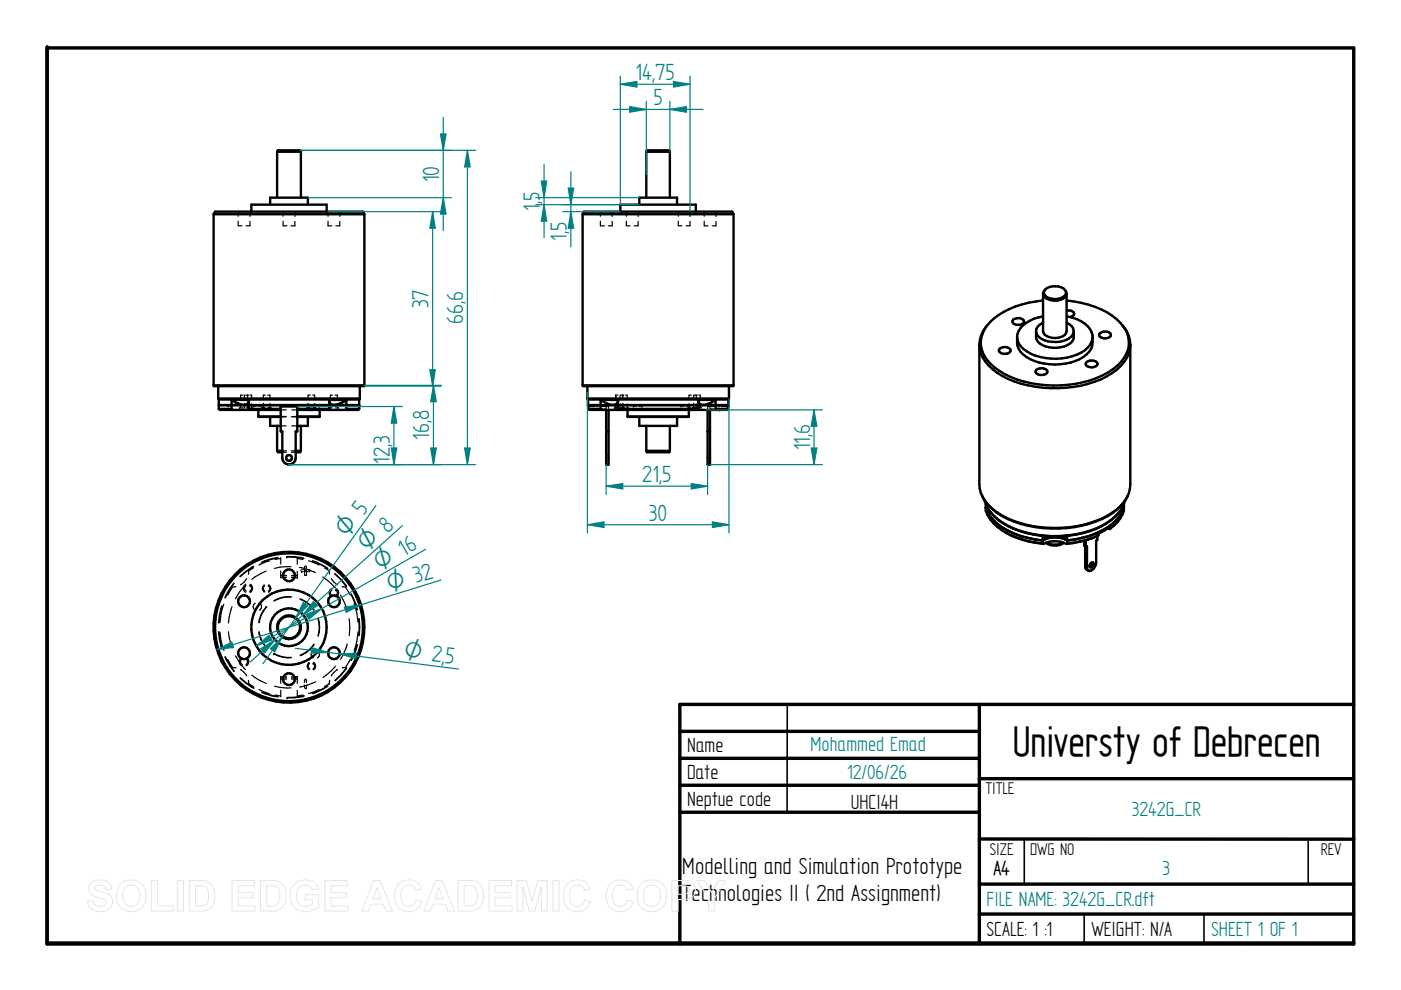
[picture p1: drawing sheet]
<svg xmlns="http://www.w3.org/2000/svg" width="297mm" height="210mm" viewBox="0 0 297 210" stroke-linecap="round" stroke-linejoin="round" font-family="sans-serif">
<path d="M10 9.9v190.3h277v-190h-277M144.1 155.1h63.5M207.6 149.4v50.8M287 149.4h-142.9v50.8M144.1 160.8h63.5M144.1 166.5h63.5M144.1 172.2h63.5M207.6 165.1h79.4M207.6 177.9h79.4M10 199.9h277M207.6 187.5h79.4M207.6 193.8h79.4" fill="none" stroke="#000" stroke-width=".72"/>
<path d="M166.9 149.4v22.8M217.2 178.1v9.4M277.4 178.1v9.4M229.9 193.8v6.4M255.3 193.8v6.4" fill="none" stroke="#000" stroke-width=".34"/>
<g fill="#000">
<circle cx="48.4" cy="85.9" r=".25"/>
<circle cx="52.7" cy="84.9" r=".25"/>
<circle cx="63" cy="86.9" r=".25"/>
<circle cx="69.8" cy="84.9" r=".25"/>
<circle cx="126.7" cy="85.9" r=".25"/>
<circle cx="152.4" cy="85.9" r=".25"/>
</g>
<g fill="none" stroke="#000" stroke-width=".25">
<path d="M50.5 46.9v1h.8M50.5 44.9v.9M53 46.9v1h-.8M53 44.9v1M60 46.9v1h.8M60 44.9v.9M62.5 46.9v1h-.8M62.5 44.9v1M69.6 46.9v1h.8M69.6 44.9v.9M72 46.9v1h-.8M72 44.9v1"/>
<path d="M127.3 46.9v1h.8M127.3 44.9v.9M129.8 46.9v1h-.8M129.8 44.9v1M132.8 46.9v1h.8M132.8 44.9v.9M135.3 46.9v1h-.9M135.3 44.9v1M143.8 46.9v1h.8M143.8 44.9v.9M146.3 46.9v1h-.8M146.3 44.9v1"/>
<path d="M149.3 46.9v1h.8M149.3 44.9v.9M151.8 46.9v1h-.8M151.8 44.9v1M50.8 86.7v.2M51 85.6v.9M51.4 86.5l-.6 .1M51.5 83.8h-.5v.9M51.6 86.5v.1M51.6 86.7v.2M51.8 83.8v.9M51.8 85.6v.9"/>
<path d="M52.1 83.8h.6M52.1 86.5h.9M52.5 83.8v.9M52.5 85.6v.9M52.7 84.8h.1M52.7 84.8v.4M52.7 85.6v.6M52.7 86.5v.4M53 83.8h.3v.9M53.3 86.5h.2v.1M53.3 85.6v.9M53.5 86.8v.1"/>
<path d="M53.7 86.6v.3M54.2 86.1h-.5v.2M54.9 86.1h.6v.3M55.5 86.7v.2M55.6 86.7v.2M55.8 85.5v.9M56.2 86.4h-.6v.1M56.3 83.8h-.5v.8M56.8 83.8h.4v.9M56.8 86.4h.6v.2M57.2 85.6v.8M57.4 86.8v.1"/>
<path d="M59.5 88.4h1.2M59.5 88.3h1.2M59.5 90.3h1.2M59.5 86.9h1.2M59.9 95.9h.8M59.9 95.6h.8M61.8 95.9h.9M61.8 95.6h.9M61.8 88.4h1.2M61.8 88.3h1.2M61.8 90.3h1.2M61.9 86.9h1.1"/>
<path d="M63.8 86.8v.1M63.8 86.7h.1M63.9 86.7h.1M64 86.7h.1M64.7 86.7h.2M64.9 86.8l.1 .1M65.1 86.7v.2M65.3 85.5v.9M65.6 86.7h.1M65.7 86.7h.1M65.7 86.8h.1M65.7 86.4h-.6v.1"/>
<path d="M65.8 86.9h.1M65.8 83.8h-.5v.8M66 86.6v.3M66.3 83.8h.4v.9M66.4 86.4h.5v.2M66.5 86.1h-.5v.2M66.7 85.6v.8M66.9 86.8v.1M67.1 86.1h.6v.3M67.7 86.7v.2M69.8 84.8h.1M69.8 84.8v.4"/>
<path d="M69.8 85.6v.5M70.1 85.6v.9M70.4 86.5h-.6v.4M70.5 83.8h-.4v.9M71 83.8h.5v.9M71.1 86.5h.7v.1M71.5 85.6v.9M71.8 86.8v.1M124.8 86.2h1.4M126.6 86.8l-.1 .1M126.6 86.7h.1M126.7 86.7h.1"/>
<path d="M127.4 86.7h.1M127.5 86.7h.3M127.6 86.2h1.4v.2M127.6 86.7h-.3M127.7 86.8v.1M128.1 86.7h.3M128.4 86.7h.1M128.5 86.8h.1M128.5 86.7h.1M128.5 86.9h.1M128.5 86.2v.2M128.5 86.7v.2"/>
<path d="M128.5 97.7h.1M128.5 96.5h.2M128.9 97.7h.1M128.9 96.5h.1M129 86.7v.2M130.3 86.7v.2M130.4 86.7v.2M130.5 85.6v.9M130.6 83.8v.8M130.6 85.5v.9M130.9 86.5l-.6 .1M131 84.8h.1"/>
<path d="M131 84.8v.4M131 85.6v.6M131 86.6v.2M131 83.8h-.5v.9M131 86.4h-.6v.1M131.2 86.5v.1M131.2 86.7v.2M131.5 83.8v.9M131.5 85.6v.9M131.6 83.8h.7M131.7 86.4h.5v.2M131.7 86.5h.8"/>
<path d="M132 83.8v.9M132 85.6v.9M132.2 86.8v.1M132.3 86.5v.1M132.3 86.8v.1M132.7 83.8h.3v.9M132.9 86.5h.3v.1M133 85.6v.9M133.2 86.8v.1M134.3 86.6v.3M134.9 86.1h-.6v.2M135.5 86.1h.6v.3"/>
<path d="M136.1 86.7v.2M144.4 86.6v.3M145 86.1h-.6v.2M145.6 86.1h.6v.3M145.8 86.7v.2M146.1 85.6v.9M146.2 86.7v.2M146.5 86.5l-.7 .1M146.6 83.8h-.5v.9M146.9 86.7v.2M147.1 83.8v.8M147.1 85.5v.9"/>
<path d="M147.1 83.8h.7M147.2 86.5h.6v.1M147.4 86.4h-.5v.1M147.6 83.8v.9M147.6 85.6v.9M147.8 86.8v.1M148.1 86.5v.3M148.1 84.9h.1M148.1 84.9v.3M148.1 85.6v.5M148.1 86.4h.6v.2M148.2 83.8h.3v.9"/>
<path d="M148.5 85.6v.8M148.7 86.8v.1M150 86.7v.2M150 97.7h.2M150 96.5h.2M150.4 97.7h.1M150.4 96.5h.1M150.5 86.2v.2M150.5 86.7l.1 .1M150.6 86.7h.1M150.7 86.7h.4M151.4 86.7h.3"/>
<path d="M151.4 86.2h-1.4v.2M152.4 86.7h.1M152.5 86.8h.1M152.5 86.7h.1M152.5 86.9h.1M152.9 86.2h1.4M56.5 117.8l-3.2 1.4M57.1 119l-2.2 .8M58.9 118.2l-1.2 .2-2.2 .8M59 118.3l-1.3 .2-2.2 .8M59.5 118.4l-1.2 .2M59.5 118.2v1.4"/>
<path d="M60.8 118.1h.1M60.8 118h.1M60.9 118.1l1.6 .1 1.9 .2M60.9 118h1.6l1.9 .4M61.7 117.1h.1M61.7 117.1l-3.5 .2M63 118.4l1.2 .2M63 118.2v1.4M63.5 117.2l1.4 .3 1.9 .6M65.4 118.9l2.2 .9M66.2 119l2.3 1 1 .6M66.2 118.9l.9 .3 2.4 1.3"/>
<path d="M68.4 118.8l3 1.9M45.4 133.9l.6 3.4M45.9 128.7l-.5 3.4M46.3 133.9l.7 3.6M46.4 133.9l.7 3.6M46.6 139l.4 1.1 1.2 2M46.6 134a11.5 11.5 0 0 0 .9 3.9M47 128.5l-.5 2.1-.2 1.5M47.1 128.5l-.7 3.6M47.5 128.1a12.3 12.3 0 0 0-.9 3.9M47.7 139.3l1.1 2 .8 1.1M47.8 139.2l1.1 2 .8 1.1"/>
<path d="M48.2 124l-1.7 3M48.3 139.8l1 1.7M48.4 133.9l.8 3.5M49.2 128.7l-.6 2.1-.2 1.3M49.3 124.5l-1 1.7M49.6 123.6l-.8 1.1-1.1 2M49.7 123.7l-.8 1.1-1.1 2M50 139.1l.8 1.4 1.2 1.4M50 124.4l-.9 .1M51.3 139.4a.97 .97 0 0 0-.6 .9 .97 .97 0 0 0 .6 .9M51.3 139.4h.1M51.3 139.7a.68 .68 0 0 0-.3 .6 .68 .68 0 0 0 .4 .6"/>
<path d="M51.8 120.2l-2.5 2.4M52 124.1l-1.2 1.3-.9 1.6M52.1 123.9h.1M52.1 123.9a1.01 1.01 0 0 0 0 1.7M52.1 139.7a.76 .76 0 0 1 .1 1.2M52.2 124.1a.73 .73 0 0 0 0 1.2M52.3 122.7l-.6 .7-.7 .6M52.3 139.5a.99 .99 0 0 1 0 1.6M52.7 120.8v1M53 124.1h.1M53 125.3h.1M53 124.1a.73 .73 0 0 1 0 1.2"/>
<path d="M53 123.9a.98 .98 0 0 1 .1 1.7M53.8 120.1l-1.8 1.1-1.2 1M53.8 120.4l-1.1 .6M53.8 120.1l-2.9 2.2M54.1 127.9a.88 .88 0 0 0 0 1.5M54.9 134a6.1 6.1 0 0 0 1.6 3.4M54.9 133.9a5.8 5.8 0 0 0 1.7 3.4M55 127.9a.84 .84 0 0 1 0 1.5M56 124a.84 .84 0 0 0 .1 1.5M56.1 124.2a.65 .65 0 0 0 .1 1.1M56.4 121.1l-2.4 1.2-.6 .6M56.5 128.6a6.4 6.4 0 0 0-1.6 3.4"/>
<path d="M56.6 128.7a6.2 6.2 0 0 0-1.6 3.3M56.9 124.2h.1M56.9 125.3h.1M56.9 124.2a.74 .74 0 0 1 0 1.1M57 124a.88 .88 0 0 1 0 1.5M58 138.6a6.3 6.3 0 0 0 3.8 .8M58 138.6h.1M58.1 138.5a5.8 5.8 0 0 0 3.7 .9M59.5 122.3v.2M59.5 121.1v1.4M59.9 122v.1M59.9 122.3v.2"/>
<path d="M60.7 122.3v.2h-1.2M60.7 122v.1M60.7 122h-1.2v.1M61.7 120.1l-2.3 .1-1.2 .3M61.7 126.5a5.9 5.9 0 0 0-3.7 .9M61.8 126.6a5.9 5.9 0 0 0-3.7 .8M61.8 122.5h1.2M61.9 122.4v.1M62.7 122v.1M62.7 122.3v.2M63 122.5h.1M63 122h-1.1v.2"/>
<path d="M63 121.1v1.4M63.5 120.3l1.7 .4 1.7 .7M63.6 127.1a5.7 5.7 0 0 1 2.9 2.3M63.6 127a5.7 5.7 0 0 1 3 2.3M63.8 120.9v.2M64 121.2h.1M64 120.8h.1M64 121.2h.2M64.4 120.8h.2M64.4 121.2h.2M64.6 120.2h.1M64.6 120.2v.2"/>
<path d="M64.6 120.7v.1M64.6 120.8h.1M64.6 121.2v.2M64.6 121.6v.2M64.6 121.8h.1M64.6 121.1v.1M64.7 120h.2M64.7 122h.2M64.7 120.9l.1 .1M64.8 121h.1M64.9 120.9l-.1 .1M64.9 121.1l.1 .1"/>
<path d="M64.9 120.1h.1M65 120.2v.2M65 120.6v.2M65 120.8h.1M65 121.2h.2M65 121.8h.1M65 121.2v.2M65 121.6v.2M65.4 120.8h.2M65.6 120.8h.1M65.7 121.2h-.3M65.7 120.9v.2"/>
<path d="M66.3 138a.87 .87 0 0 0 .1 1.5M66.3 138h.1M66.5 136.6a5.5 5.5 0 0 1-2.9 2.3M66.6 136.7a6.3 6.3 0 0 1-2.9 2.3M67.3 138a.88 .88 0 0 1 0 1.5M67.4 131.1a5.9 5.9 0 0 1 0 3.7M67.5 131.1a6.3 6.3 0 0 1 0 3.8M68.4 122.3l1.8 1.4 .9 1M68.8 120.4l1 .6M69.8 120.8l.1 .9M70.3 122.7l.5 .7 .8 .6M70.3 124.8a.94 .94 0 0 0-.5 .9 .94 .94 0 0 0 .5 .8"/>
<path d="M70.4 125.1a.68 .68 0 0 0-.4 .6 .68 .68 0 0 0 .4 .6M70.9 121.7l1.3 1.2 1.2 1.5M71 121.6l1.3 1.2 1.2 1.5M71.2 125.1h.1M71.2 125.1a.76 .76 0 0 1 0 1.2M71.2 126.3h.1M71.3 124.8a.96 .96 0 0 1 0 1.7M72.2 126.2l.6 1.1 .8 2.1M72.5 124.4l.9 .1M72.7 121.9l2.1 2.7M73.2 124.5l1 1.7M73.6 136.5l-.2 .8-1.2 2.5"/>
<path d="M74 131.2l.2 1.8-.2 1.7M74.2 139.8l-1 1.7M74.4 126l1.3 3.3M74.5 125.9l1 2.4 .3 1M75.1 128.1a11.5 11.5 0 0 1 .8 3.9M75.6 126.2l.9 1.9 .3 1.4M75.7 136.6l-.3 1.1-1 2.3M75.8 136.7l-.3 1-1 2.3M75.9 134a12.3 12.3 0 0 1-.8 3.9M76 131.1l.2 1.9-.2 1.8M76.2 131.1l.1 1.9-.1 1.8M76.8 136.5l-.3 1.3-.8 1.9"/>
<path d="M77.1 131.2l.1 1.8-.1 1.7M230.2 120.2l.2 .1M49.1 141.5l.9 .1M49.3 143.5l1.8 1.7 .8 .6M50.9 143.8l2.9 2.2M51 143.7l1.1 1 1.7 1.1M51 142l.7 .5 .6 .8M52.2 140.9h.1M52.7 144.3v.9M52.7 144.9l1.1 .7M53.3 146.8l3.2 1.4M53.4 143.1l1.9 1.3 1.2 .5"/>
<path d="M54.9 146.2l2.2 .9M55.5 146.8l2.2 .8 1.3 .2M55.5 146.7l2.2 .7 1.3 .3M58.2 145.5l1.2 .3h2.3M58.2 148.6l3.5 .3M58.3 147.4l1.2 .2M59.5 143.5h.1M59.5 143.5v1.4M59.5 146.3v1.4M59.5 144h1.2M59.5 143.5h1.2M59.9 143.5v.2"/>
<path d="M59.9 143.8v.2M60.7 143.5v.1M60.7 143.8v.2M60.9 148h.1M60.9 147.9h.1M61.9 143.8v.2h1.1M62.7 143.5v.2M62.7 143.8v.2M63 143.5h.1M63 143.5v1.4M63 146.4v1.3M63 143.5h-1.1v.2"/>
<path d="M64.3 147.4l-1.3 .2M64.5 147.6l-2 .4h-1.6M64.5 147.5l-2 .3-1.6 .1M64.6 145.2v.6M64.6 144.2v.5M64.6 144.1h.1M64.7 144h.2M64.7 146h.2M64.9 145.8h.1M65 144.2h.1M65 144.2v.5M65 145.3v.5"/>
<path d="M65.5 140.5a.88 .88 0 0 0 .1 1.5M65.7 140.6a.69 .69 0 0 0 0 1.2M66.4 140.6h.1M66.4 141.8h.1M66.4 140.6a.74 .74 0 0 1 0 1.2M66.5 140.5a.84 .84 0 0 1 0 1.4M66.8 147.9l-1.9 .6-1.4 .3M66.9 144.6l-1.7 .6-1.7 .5M67.7 146.2l-2.3 .8M69.5 145.4l-1 .6-2.3 1M69.6 145.5l-3.3 1.6M69.8 144.9l-1 .7"/>
<path d="M69.9 144.2l-.1 1M71.1 141.3l-.9 .9-1.7 1.4M71.4 145.3l-2.9 1.9M71.6 142l-.8 .5-.5 .8M73.4 141.6l-1.2 1.5-1.2 1.2M73.4 141.5l-.8 .1M73.5 141.6l-1.2 1.6-1.2 1.2M74.8 141.3l-2.1 2.8"/>
</g>
<g fill="none" stroke="#000" stroke-width=".51">
<path d="M58.8 32.2v9.7M58.8 32.2h5M63.8 32.2l-.2-.3h-4.7l-.1 .3M63.8 32.2v9.7M137 32.2v9.7M137 32.2h5M142 32.2l-.1-.3h-4.7l-.2 .3M142 32.2v9.7M45.3 45.4v36.3M45.3 45.4h32M65.3 43.4v-1.5h-8v1.5M69.3 44.9v-1.5h-16v1.5"/>
<path d="M77.3 45.4l-.3-.5h-31.4l-.3 .5M77.3 45.4v36.3M123.5 45.4v36.3M123.5 45.4h32M143.5 43.4v-1.5h-8v1.5M147.5 44.9v-1.5h-16v1.5M155.5 45.4l-.3-.5h-31.4l-.3 .5M155.5 45.4v36.3M207.6 73.1v29.6a8.2 8.2 0 0 0 5 6.7 25.1 25.1 0 0 0 22.1 0 8 8 0 0 0 4.9-6.7v-29.6M209.3 69a5.9 5.9 0 0 0 .3 8.5 16.9 16.9 0 0 0 9.9 4.5 24.8 24.8 0 0 0 15.2-2.2 9.1 9.1 0 0 0 4.9-5.8v-.9M212 73.9a1.58 1.58 0 0 1 2.3 .4 1.51 1.51 0 0 1-2.5 .1zM214.8 67.8a1.58 1.58 0 0 1 2.3 .4 1.44 1.44 0 0 1-2.3 .3l-.1-.2z"/>
<path d="M215.6 71.5a4.3 4.3 0 0 0 3 3.5 12.3 12.3 0 0 0 11.4-.7 4 4 0 0 0 1.6-2.5M219.7 78.4a1.58 1.58 0 0 1 2.4 .4 1.46 1.46 0 0 1-2.4 .4l-.1-.2zM221.1 67.1a6.5 6.5 0 0 0-5.4 3.7l-.1 .7M221.1 63.7a18.1 18.1 0 0 0-11.2 4.6 5.8 5.8 0 0 0 .1 8.8 18.3 18.3 0 0 0 11.7 4.6 22.3 22.3 0 0 0 14.4-3.5 6.4 6.4 0 0 0 2.7-8 12.6 12.6 0 0 0-8-5.6l-4.7-.9M221.1 68.4a2.14 2.14 0 0 0-1.4 1.8M221.4 61.6a1.16 1.16 0 0 0-.1 1.2 1.16 1.16 0 0 0 1 .7 3.3 3.3 0 0 0 3.8-.8v-.4M221.7 61.3a3.3 3.3 0 0 1 4.1 .2 1.02 1.02 0 0 1 .1 1.1 1.02 1.02 0 0 1-.9 .6 3.2 3.2 0 0 1-3.6-.8v-.7zM225.9 61.6l.2 .7M226.1 67.1a6.9 6.9 0 0 1 5.3 3.3 4.3 4.3 0 0 1-2.5 5.8 12.3 12.3 0 0 1-11.3-.5 4 4 0 0 1-2-4.2M226.1 65.8a1.31 1.31 0 0 1 1.6 .7v.3l-.8 .4M226.1 62.3v7.9a2.18 2.18 0 0 1-2.5 1.5 2.27 2.27 0 0 1-2.5-1.5v-7.9M226.1 68.4a1.77 1.77 0 0 1 1 3 5.7 5.7 0 0 1-7.1-.3l-.3-.9"/>
<path d="M227.7 70.2a2.53 2.53 0 0 1-2 3.2 5.8 5.8 0 0 1-5.7-1l-.3-.9v-1.3M230.4 76.8a1.83 1.83 0 0 1 2.2 .1l.1 .3a1.51 1.51 0 0 1-2.5 .1zM233.2 70.7a1.83 1.83 0 0 1 2.3 0v.3a1.51 1.51 0 0 1-2.5 .2zM238 69a6.5 6.5 0 0 1 1.6 4.1M45.3 81.7h32M46.3 84.5l.1 .2M46.3 81.9v2.6M46.3 84.5h30M46.4 84.7v2M46.4 86.7h2.7M46.4 86.7l.2 .2h12.9M46.4 84.7h29.8"/>
<path d="M49.1 84.8a4.4 4.4 0 0 0 3.2 .9l.3-.2 .1-.6M49.1 84.8h3.6v2.1M49.1 84.8v1.9M49.1 86.7l.2 .2M52.7 85.9h-6.3h29.8h-6.4M52.7 86.7h6.8M54.8 88.3l4.7 .1M54.8 88.3h4.7M54.8 86.9v1.4M57.3 88.4v1.9h2.2M58.8 95.6h1.1M58.8 95.6l.1 .3h1"/>
<path d="M58.8 90.3v5.3M59.5 86.2h3.5v5.3h-.3v5.6a1.42 1.42 0 0 1-1.4 1.4 1.42 1.42 0 0 1-1.4-1.4v-5.6h-.4zM62.7 95.6h1.1M63 88.3h4.8M63 86.7h6.8M63.8 90.3v5.3M63.8 95.6l-.2 .3h-.9M65.3 88.4v1.9h-2.3M67.8 88.3l-4.8 .1M67.8 86.9v1.4M73.4 84.8h-3.6v2.1M73.4 86.7h2.8"/>
<path d="M73.4 86.7l-.2 .2M73.4 84.8v1.9M73.4 84.8a4.6 4.6 0 0 1-3 1 .8 .8 0 0 1-.6-.9M76.2 84.7v2M76.2 86.7l-.3 .2h-12.9M76.3 84.5l-.1 .2M76.3 81.9v2.6M77.3 81.7l-.1 .2h-31.9v-.2M123.5 81.7h32M124.5 84.5l.2 .2M124.5 81.9v2.6M124.5 84.5h30.1"/>
<path d="M124.7 84.7l.1 2M124.7 85.9h29.7M124.7 84.7h29.7M124.8 86.7l.2 .2h6M124.8 86.7h2.5M127.3 84.8a3.9 3.9 0 0 0 3.4 .9l.2-.2 .1-.6M127.3 84.8h3.7v2.1M127.3 86.7l.3 .2M127.3 84.8v1.9M128.5 91.5h.5M128.5 86.9v11.6h.5v-11.6M131 86.7h17.1"/>
<path d="M133.1 88.3h12.9M133.1 86.9v1.4M137 95.6h5M137 90.3v5.3M142 95.6l-.1 .3h-4.7l-.2-.3M142 90.3v5.3M143.5 88.4v1.9h-8v-1.9M146 86.9v1.4M150 86.9v11.6h.5v-11.6M150 91.5h.5M151.7 86.7l-.2 .2M151.7 86.7h2.6"/>
<path d="M151.7 84.8a4.3 4.3 0 0 1-3.2 1l-.4-.6M151.7 84.8h-3.6v2.1M151.7 84.8v1.9M154.3 86.7l-.2 .2h-23.1M154.4 84.7l-.1 2M154.6 81.9v2.6M154.6 84.5l-.2 .2M155.5 81.7l-.1 .2h-31.8l-.1-.2M208.2 105.1l.6 1.1M208.8 106.2a14.5 14.5 0 0 0 9.1 5.3 24.2 24.2 0 0 0 18.1-2.8l1-.8 1.5-1.7M209 106.8a5.3 5.3 0 0 0 2.5 5 17.4 17.4 0 0 0 9.6 3.4M209 107.7l.9 1.8z"/>
<path d="M209.9 109.5a10.6 10.6 0 0 0 3.8 3M213.1 112.9h.2a21.2 21.2 0 0 0 7.9 2.4M213.7 112.5l2.7 1.2M216.4 113.7l3.1 .7 1.6 .2a5.3 5.3 0 0 1 5.2 0l1.6-.2 3-.7M221.1 115.2l.1 .1M221.8 115.1a5.5 5.5 0 0 1 3.7 0M221.8 115.1l-.6 .2M221.8 115.1a4.1 4.1 0 0 0 3.7 0M225.5 115.1l.6 .2M225.6 115.1a3.6 3.6 0 0 1-3.9 0M226.3 115.2l-.2 .1M226.3 115.2v-1.5l-1.8 .1-3.4-.1v1.5"/>
<path d="M229.9 114.6v1.1l.3 .2M230.1 115.9v4.2l.1 .4 .6 .5M230.2 114.6v1.3M231.3 119.4l.4-.1a.72 .72 0 0 1-.6 1 .65 .65 0 0 1 .2-.9zM231.5 119.3l-.1 .5-.4 .3M232.7 113.6v.9l-.3 .1v4.6a1.87 1.87 0 0 1-1.5 1.9l-.4-.4v-4.9l-.3 .1M232.9 113.5l-.2 .1a22 22 0 0 1-6.6 1.7M232.9 113.5a19.8 19.8 0 0 1-6.6 1.7M233.6 112.5l-2.7 1.2M234.9 112l.3 .2 .2-.1M235.4 112.1v-.4l-2.5 1.5v.3M236.6 110.3l-.8 .8-2.2 1.4"/>
<path d="M237.4 108.5a15.6 15.6 0 0 1-10.7 5.1 22.6 22.6 0 0 1-14.1-2.7 9.4 9.4 0 0 1-2.6-2.4M237.4 109.5l-.8 .8M238.3 107.7l-.9 1.8zM238.3 106.8a5 5 0 0 1-2.1 4.6l-.8 .7M238.5 106.2a9.8 9.8 0 0 1-6.6 6 23.6 23.6 0 0 1-19-1.2 8.3 8.3 0 0 1-4.1-4.8M239.1 105.1l-.6 1.1"/>
<circle cx="61.3" cy="97.1" r=".62"/>
<circle cx="51.7" cy="127.5" r="1.25"/>
<circle cx="51.7" cy="138.5" r="1.25"/>
<circle cx="61.3" cy="122" r="1.25"/>
<circle cx="61.3" cy="133" r="15.7"/>
<circle cx="61.3" cy="133" r="4"/>
<circle cx="61.3" cy="133" r="2.36"/>
<circle cx="61.3" cy="133" r="8"/>
<circle cx="61.3" cy="133" r="16"/>
<circle cx="61.3" cy="133" r="2.51"/>
<circle cx="70.8" cy="127.5" r="1.25"/>
<circle cx="70.8" cy="138.5" r="1.24"/>
<circle cx="61.3" cy="144" r="1.25"/>
</g>
<path d="M46 137.8l3.1-1.7 .4 1.1zM93.5 123l-47.5 14.8" fill="none" stroke="#008080" stroke-width=".25"/>
<path d="M46 137.8l3.1-1.7 .4 1.1z" fill="#008080"/>
<path d="M73 128.7l3.5-.5-3.1 1.6z" fill="none" stroke="#008080" stroke-width=".25"/>
<path d="M73 128.7l3.5-.5-3.1 1.6z" fill="#008080"/>
<path d="M63.6 31.9h37.2M99.1 31.9l.6 3.5h-1.2zM61.3 98.5h39.5" fill="none" stroke="#008080" stroke-width=".25"/>
<path d="M99.1 31.9l.6 3.5h-1.2z" fill="#008080"/>
<path d="M98.5 95h1.2l-.6 3.5z" fill="none" stroke="#008080" stroke-width=".25"/>
<path d="M98.5 95h1.2l-.6 3.5z" fill="#008080"/>
<path d="M63.6 31.9h32.1M93.4 28.4h1.2l-.6 3.5zM99.1 31.9v66.6M65.3 41.9h30.4" fill="none" stroke="#008080" stroke-width=".25"/>
<path d="M93.4 28.4h1.2l-.6 3.5z" fill="#008080"/>
<path d="M94 41.9l.6 3.5h-1.2z" fill="none" stroke="#008080" stroke-width=".25"/>
<path d="M94 41.9l.6 3.5h-1.2z" fill="#008080"/>
<path d="M94 24.9v24M149.8 86.9h24.6M150.5 98.5h23.9M172 95h1.2l-.6 3.5z" fill="none" stroke="#008080" stroke-width=".25"/>
<path d="M172 95h1.2l-.6 3.5z" fill="#008080"/>
<path d="M172.6 86.9l.6 3.5h-1.2z" fill="none" stroke="#008080" stroke-width=".25"/>
<path d="M172.6 86.9l.6 3.5h-1.2z" fill="#008080"/>
<path d="M137 21.5v15.5M142 23.2l3.5-.6v1.2zM142 21.5v10.7M172.6 86.9v11.6" fill="none" stroke="#008080" stroke-width=".25"/>
<path d="M142 23.2l3.5-.6v1.2z" fill="#008080"/>
<path d="M133.5 22.6l3.5 .6-3.5 .6z" fill="none" stroke="#008080" stroke-width=".25"/>
<path d="M133.5 22.6l3.5 .6-3.5 .6z" fill="#008080"/>
<path d="M130 23.2h19.1M90.3 116.5l-36 20.4M54.3 136.9l2.8-2.2 .6 1z" fill="none" stroke="#008080" stroke-width=".25"/>
<path d="M54.3 136.9l2.8-2.2 .6 1z" fill="#008080"/>
<path d="M64.9 130.3l3.3-1.3-2.7 2.3z" fill="none" stroke="#008080" stroke-width=".25"/>
<path d="M64.9 130.3l3.3-1.3-2.7 2.3z" fill="#008080"/>
<path d="M85.3 111.5l-32.2 28.8M55.3 137.5l3-1.8-2.2 2.7z" fill="none" stroke="#008080" stroke-width=".25"/>
<path d="M55.3 137.5l3-1.8-2.2 2.7z" fill="#008080"/>
<path d="M66.5 127.6l.8 .8-3 1.9z" fill="none" stroke="#008080" stroke-width=".25"/>
<path d="M66.5 127.6l.8 .8-3 1.9z" fill="#008080"/>
<path d="M79.7 107.2l-24 33.5M57.3 137.5l2.5-2.5-1.6 3.2z" fill="none" stroke="#008080" stroke-width=".25"/>
<path d="M57.3 137.5l2.5-2.5-1.6 3.2z" fill="#008080"/>
<path d="M64.3 127.8l.9 .6-2.5 2.5z" fill="none" stroke="#008080" stroke-width=".25"/>
<path d="M64.3 127.8l.9 .6-2.5 2.5z" fill="#008080"/>
<path d="M62.6 137.5l34.6 4.4M66.2 137.3l3.4 1-3.6 .2z" fill="none" stroke="#008080" stroke-width=".25"/>
<path d="M66.2 137.3l3.4 1-3.6 .2z" fill="#008080"/>
<path d="M72 138.6l3.6-.1-.2 1.2z" fill="none" stroke="#008080" stroke-width=".25"/>
<path d="M72 138.6l3.6-.1-.2 1.2z" fill="#008080"/>
<path d="M61.3 98.5h24M63 86.2h22.3M83.5 86.2l.6 3.5h-1.1z" fill="none" stroke="#008080" stroke-width=".25"/>
<path d="M83.5 86.2l.6 3.5h-1.1z" fill="#008080"/>
<path d="M83 95h1.1l-.6 3.5z" fill="none" stroke="#008080" stroke-width=".25"/>
<path d="M83 95h1.1l-.6 3.5z" fill="#008080"/>
<path d="M61.3 98.5h32.3M77.3 81.7h16.3M83.5 86.2v12.3M91.9 81.7l.6 3.5h-1.2z" fill="none" stroke="#008080" stroke-width=".25"/>
<path d="M91.9 81.7l.6 3.5h-1.2z" fill="#008080"/>
<path d="M91.3 95h1.2l-.6 3.5z" fill="none" stroke="#008080" stroke-width=".25"/>
<path d="M91.3 95h1.2l-.6 3.5z" fill="#008080"/>
<path d="M69.6 44.9h23.9M91.7 44.9l.6 3.5h-1.2zM77.2 81.9h16.3M91.9 81.7v16.8" fill="none" stroke="#008080" stroke-width=".25"/>
<path d="M91.7 44.9l.6 3.5h-1.2z" fill="#008080"/>
<path d="M91.1 78.4h1.2l-.6 3.5z" fill="none" stroke="#008080" stroke-width=".25"/>
<path d="M91.1 78.4h1.2l-.6 3.5z" fill="#008080"/>
<path d="M114.8 38.4h1.1l-.5 3.5zM91.7 44.9v37M113.6 41.9h21.9M113.6 43.4h21.9" fill="none" stroke="#008080" stroke-width=".25"/>
<path d="M114.8 38.4h1.1l-.5 3.5z" fill="#008080"/>
<path d="M115.4 43.4l.5 3.5h-1.1z" fill="none" stroke="#008080" stroke-width=".25"/>
<path d="M115.4 43.4l.5 3.5h-1.1z" fill="#008080"/>
<path d="M115.4 34.9v15.5M120.5 39.9h1.1l-.6 3.5zM119.3 43.4h12.2M119.3 44.9h12.2" fill="none" stroke="#008080" stroke-width=".25"/>
<path d="M120.5 39.9h1.1l-.6 3.5z" fill="#008080"/>
<path d="M121 44.9l.6 3.5h-1.1z" fill="none" stroke="#008080" stroke-width=".25"/>
<path d="M121 44.9l.6 3.5h-1.1z" fill="#008080"/>
<path d="M121 36.4v15.9M124.5 83.2v29.8M154.6 84.5v28.5M151 110.7l3.6 .6-3.6 .5z" fill="none" stroke="#008080" stroke-width=".25"/>
<path d="M151 110.7l3.6 .6-3.6 .5z" fill="#008080"/>
<path d="M124.5 111.3l3.6-.6v1.1z" fill="none" stroke="#008080" stroke-width=".25"/>
<path d="M124.5 111.3l3.6-.6v1.1z" fill="#008080"/>
<path d="M128.5 98.5v6.4M150 98.5v6.4M124.5 111.3h30.1M146.6 102.5l3.4 .6-3.4 .6z" fill="none" stroke="#008080" stroke-width=".25"/>
<path d="M146.6 102.5l3.4 .6-3.4 .6z" fill="#008080"/>
<path d="M128.5 103.1l3.5-.6v1.2z" fill="none" stroke="#008080" stroke-width=".25"/>
<path d="M128.5 103.1l3.5-.6v1.2z" fill="#008080"/>
<path d="M131.5 16.1v27.3M142.8 17.3l3.5 .6-3.5 .6zM146.3 16.1v28.8M128.5 103.1h21.5" fill="none" stroke="#008080" stroke-width=".25"/>
<path d="M142.8 17.3l3.5 .6-3.5 .6z" fill="#008080"/>
<path d="M131.5 17.9l3.5-.6v1.2z" fill="none" stroke="#008080" stroke-width=".25"/>
<path d="M131.5 17.9l3.5-.6v1.2z" fill="#008080"/>
<path d="M131.5 17.9h14.8" fill="none" stroke="#008080" stroke-width=".25"/>
<g fill="none" stroke="#e6e6e6" stroke-width=".21">
<path d="M19.3 187.2a3.1 3.1 0 0 1 4 .2l.4 1.2h-1.3a1.28 1.28 0 0 0-1-.9 1.28 1.28 0 0 0-1.3 .4v.4a5.6 5.6 0 0 0 2.5 1 1.98 1.98 0 0 1 1.2 2.3 1.98 1.98 0 0 1-2.2 1.5 2.48 2.48 0 0 1-3-2.2l1.2-.1a1.44 1.44 0 0 0 1.3 1.2 1.44 1.44 0 0 0 1.5-.9 1.18 1.18 0 0 0-1.4-.9 2.36 2.36 0 0 1-2.4-2l.1-.7zM25.8 187.2a3.3 3.3 0 0 1 3.9-.1 3.3 3.3 0 0 1 1.2 3.8 3.2 3.2 0 0 1-3.8 2.3 3.2 3.2 0 0 1-2.4-3.7 3 3 0 0 1 1.1-2.3zM26.5 188.2a1.87 1.87 0 0 1 2.2-.3 1.87 1.87 0 0 1 1 2 1.87 1.87 0 0 1-1.8 2.3 1.87 1.87 0 0 1-1.9-2.3l.1-.8zM32.1 186.7h1.3v5.4h3.3v1.1h-4.6zM37.6 186.7h1.3v6.5h-1.3zM40.1 186.7h2.4a2.79 2.79 0 0 1 3 3.3 2.79 2.79 0 0 1-2.9 3.2h-2.5zM41.4 187.8a2.64 2.64 0 0 1 2.5 .5 3.3 3.3 0 0 1-.3 3.5l-.8 .3h-1.4zM49.2 186.7h4.8v1.1h-3.5v1.4h3.2v1.1h-3.2v1.8h3.6v1.1h-4.9zM55.2 186.7h2.4a2.79 2.79 0 0 1 3.1 3.3 2.79 2.79 0 0 1-3 3.2h-2.5zM56.6 187.8a2.64 2.64 0 0 1 2.4 .5 3.3 3.3 0 0 1-.3 3.5l-.8 .3h-1.3zM62.3 187.5a3.6 3.6 0 0 1 4.6-.2l.6 1.1-1.3 .3a1.8 1.8 0 0 0-2.2-.9 1.8 1.8 0 0 0-1.2 2 2.01 2.01 0 0 0 1.1 2.2 2.01 2.01 0 0 0 2.3-.4v-.8h-1.5v-1.1h2.9v2.6a3.8 3.8 0 0 1-5.5-.3 4 4 0 0 1 .2-4.5zM68.9 186.7h4.8v1.1h-3.5v1.4h3.2v1.1h-3.2v1.8h3.6v1.1h-4.9z"/>
<path d="M79.2 186.7h1.4l2.6 6.5h-1.4l-.6-1.5h-2.5l-.6 1.5h-1.4zM79.9 188.2l.9 2.4h-1.7zM84.5 187.5a2.87 2.87 0 0 1 4.9 1l-1.3 .3a1.6 1.6 0 0 0-1.8-1.1 1.6 1.6 0 0 0-1.3 1.7 2.19 2.19 0 0 0 1.3 2.8 1.55 1.55 0 0 0 1.9-1.4l1.2 .4a2.93 2.93 0 0 1-3.4 2 2.93 2.93 0 0 1-2.3-3.3v-.6a3.2 3.2 0 0 1 .8-1.8zM92.3 186.7h1.4l2.6 6.5h-1.4l-.5-1.5h-2.6l-.5 1.5h-1.4zM93 188.2l.9 2.4h-1.7zM97.1 186.7h2.4a2.79 2.79 0 0 1 3 3.3 2.79 2.79 0 0 1-2.9 3.2h-2.5zM98.4 187.8a2.64 2.64 0 0 1 2.4 .5 3.3 3.3 0 0 1-.2 3.5l-.9 .3h-1.3zM103.7 186.7h4.8v1.1h-3.5v1.4h3.2v1.1h-3.2v1.8h3.6v1.1h-4.9zM109.6 186.7h2l1.2 4.4 1.2-4.4h2v6.5h-1.2v-5.2l-1.4 5.2h-1.2l-1.3-5.2v5.2h-1.3zM117.2 186.7h1.3v6.5h-1.3zM120.3 187.5a2.87 2.87 0 0 1 4.8 1l-1.2 .3a1.6 1.6 0 0 0-1.9-1.1 1.6 1.6 0 0 0-1.2 1.7 2.19 2.19 0 0 0 1.3 2.8 1.55 1.55 0 0 0 1.8-1.4l1.3 .4a2.93 2.93 0 0 1-3.5 2 2.93 2.93 0 0 1-2.2-3.3v-.6a3.2 3.2 0 0 1 .8-1.8zM129.3 187.5a2.87 2.87 0 0 1 4.9 1l-1.2 .3a1.6 1.6 0 0 0-1.9-1.1 1.6 1.6 0 0 0-1.3 1.7 2.19 2.19 0 0 0 1.3 2.8 1.55 1.55 0 0 0 1.9-1.4l1.2 .4a2.93 2.93 0 0 1-3.4 2 2.93 2.93 0 0 1-2.3-3.3l.1-.6a3.2 3.2 0 0 1 .7-1.8z"/>
<path d="M136.2 187.2a3.3 3.3 0 0 1 3.9-.1 3.3 3.3 0 0 1 1.1 3.8 3.2 3.2 0 0 1-3.7 2.3 3.2 3.2 0 0 1-2.4-3.7 3 3 0 0 1 1.1-2.3zM136.9 188.2a1.87 1.87 0 0 1 2.2-.3 1.87 1.87 0 0 1 .9 2 1.87 1.87 0 0 1-1.8 2.3 1.87 1.87 0 0 1-1.8-2.3l.1-.8zM142.4 186.7h2.1a2.5 2.5 0 0 1 2.7 1 2.08 2.08 0 0 1-.1 2.2 2.08 2.08 0 0 1-2.1 .8h-1.2v2.5h-1.4zM143.8 187.8h.6a1.28 1.28 0 0 1 1.7 .9 1.22 1.22 0 0 1-1.6 .9h-.7zM147.8 186.7h1.5l1.6 2.5 1.4-2.5h1.6l-2.4 3.7v2.8h-1.3v-2.8z"/>
</g>
<text font-size="10.1" x="214.7" y="160.4">Universty of Debrecen</text>
<g font-size="5.6" fill="#008080">
<text x="134.7" y="17">14,75</text>
<text x="138.6" y="22.3">5</text>
<text x="93.1" y="38.7" transform="rotate(-90 93.1 38.7)">10</text>
<text x="114.5" y="44.7" transform="rotate(-90 114.5 44.7)">1,5</text>
<text x="120.2" y="51.1" transform="rotate(-90 120.2 51.1)">1,5</text>
<text x="90.8" y="65.4" transform="rotate(-90 90.8 65.4)">37</text>
<text x="98.2" y="68.7" transform="rotate(-90 98.2 68.7)">66,6</text>
<text x="91" y="93.3" transform="rotate(-90 91 93.3)">16,8</text>
<text x="171.7" y="95.5" transform="rotate(-90 171.7 95.5)">11,6</text>
<text x="82.7" y="98.3" transform="rotate(-90 82.7 98.3)">12,3</text>
<text x="136.2" y="102.2">21,5</text>
<text x="137.6" y="110.4">30</text>
<text x="94.2" y="140.6" transform="rotate(7 94.2 140.6)">5</text>
</g>
<g font-size="5.6">
<text x="144.6" y="185.3">Modelling and Simulation Prototype</text>
<text x="144.6" y="191">Technologies II ( 2nd Assignment)</text>
</g>
<g font-size="5.4" fill="#008080">
<text x="73.7" y="114.2" transform="rotate(-54 73.7 114.2)">O 5</text>
<text x="77.7" y="117.1" transform="rotate(-42 77.7 117.1)">O 8</text>
<text x="80.4" y="121" transform="rotate(-30 80.4 121)">O 16</text>
<text x="82.5" y="125.5" transform="rotate(-17 82.5 125.5)">O 32</text>
<text x="85.5" y="139.5" transform="rotate(7 85.5 139.5)">O 2,</text>
</g>
<g font-size="4.9">
<text x="145.7" y="159.4">Name</text>
<text x="145.7" y="165.1">Date</text>
<text x="145.7" y="170.8">Neptue code</text>
<text x="180.4" y="171.4">UHCI4H</text>
<text x="209.2" y="198.5">SCALE: 1 :1</text>
<text x="231.4" y="198.5">WEIGHT: N/A</text>
</g>
<g font-size="4.9" fill="#008080">
<text x="171.8" y="159.3">Mohammed Emad</text>
<text x="179.6" y="165.2">12/06/26</text>
<text x="240" y="173.1">3242G_CR</text>
<text x="246.5" y="185.5">3</text>
<text x="209.2" y="192.2">FILE NAME: 3242G_CR.dft</text>
<text x="256.8" y="198.5">SHEET 1 OF 1</text>
</g>
<text font-size="4.8" x="210.6" y="185.4">A4</text>
<g font-size="4.1">
<text x="208.9" y="168.4">TITLE</text>
<text x="209.8" y="181.2">SIZE</text>
<text x="218.4" y="181.2">DWG NO</text>
<text x="280" y="181.2">REV</text>
</g>
</svg>
